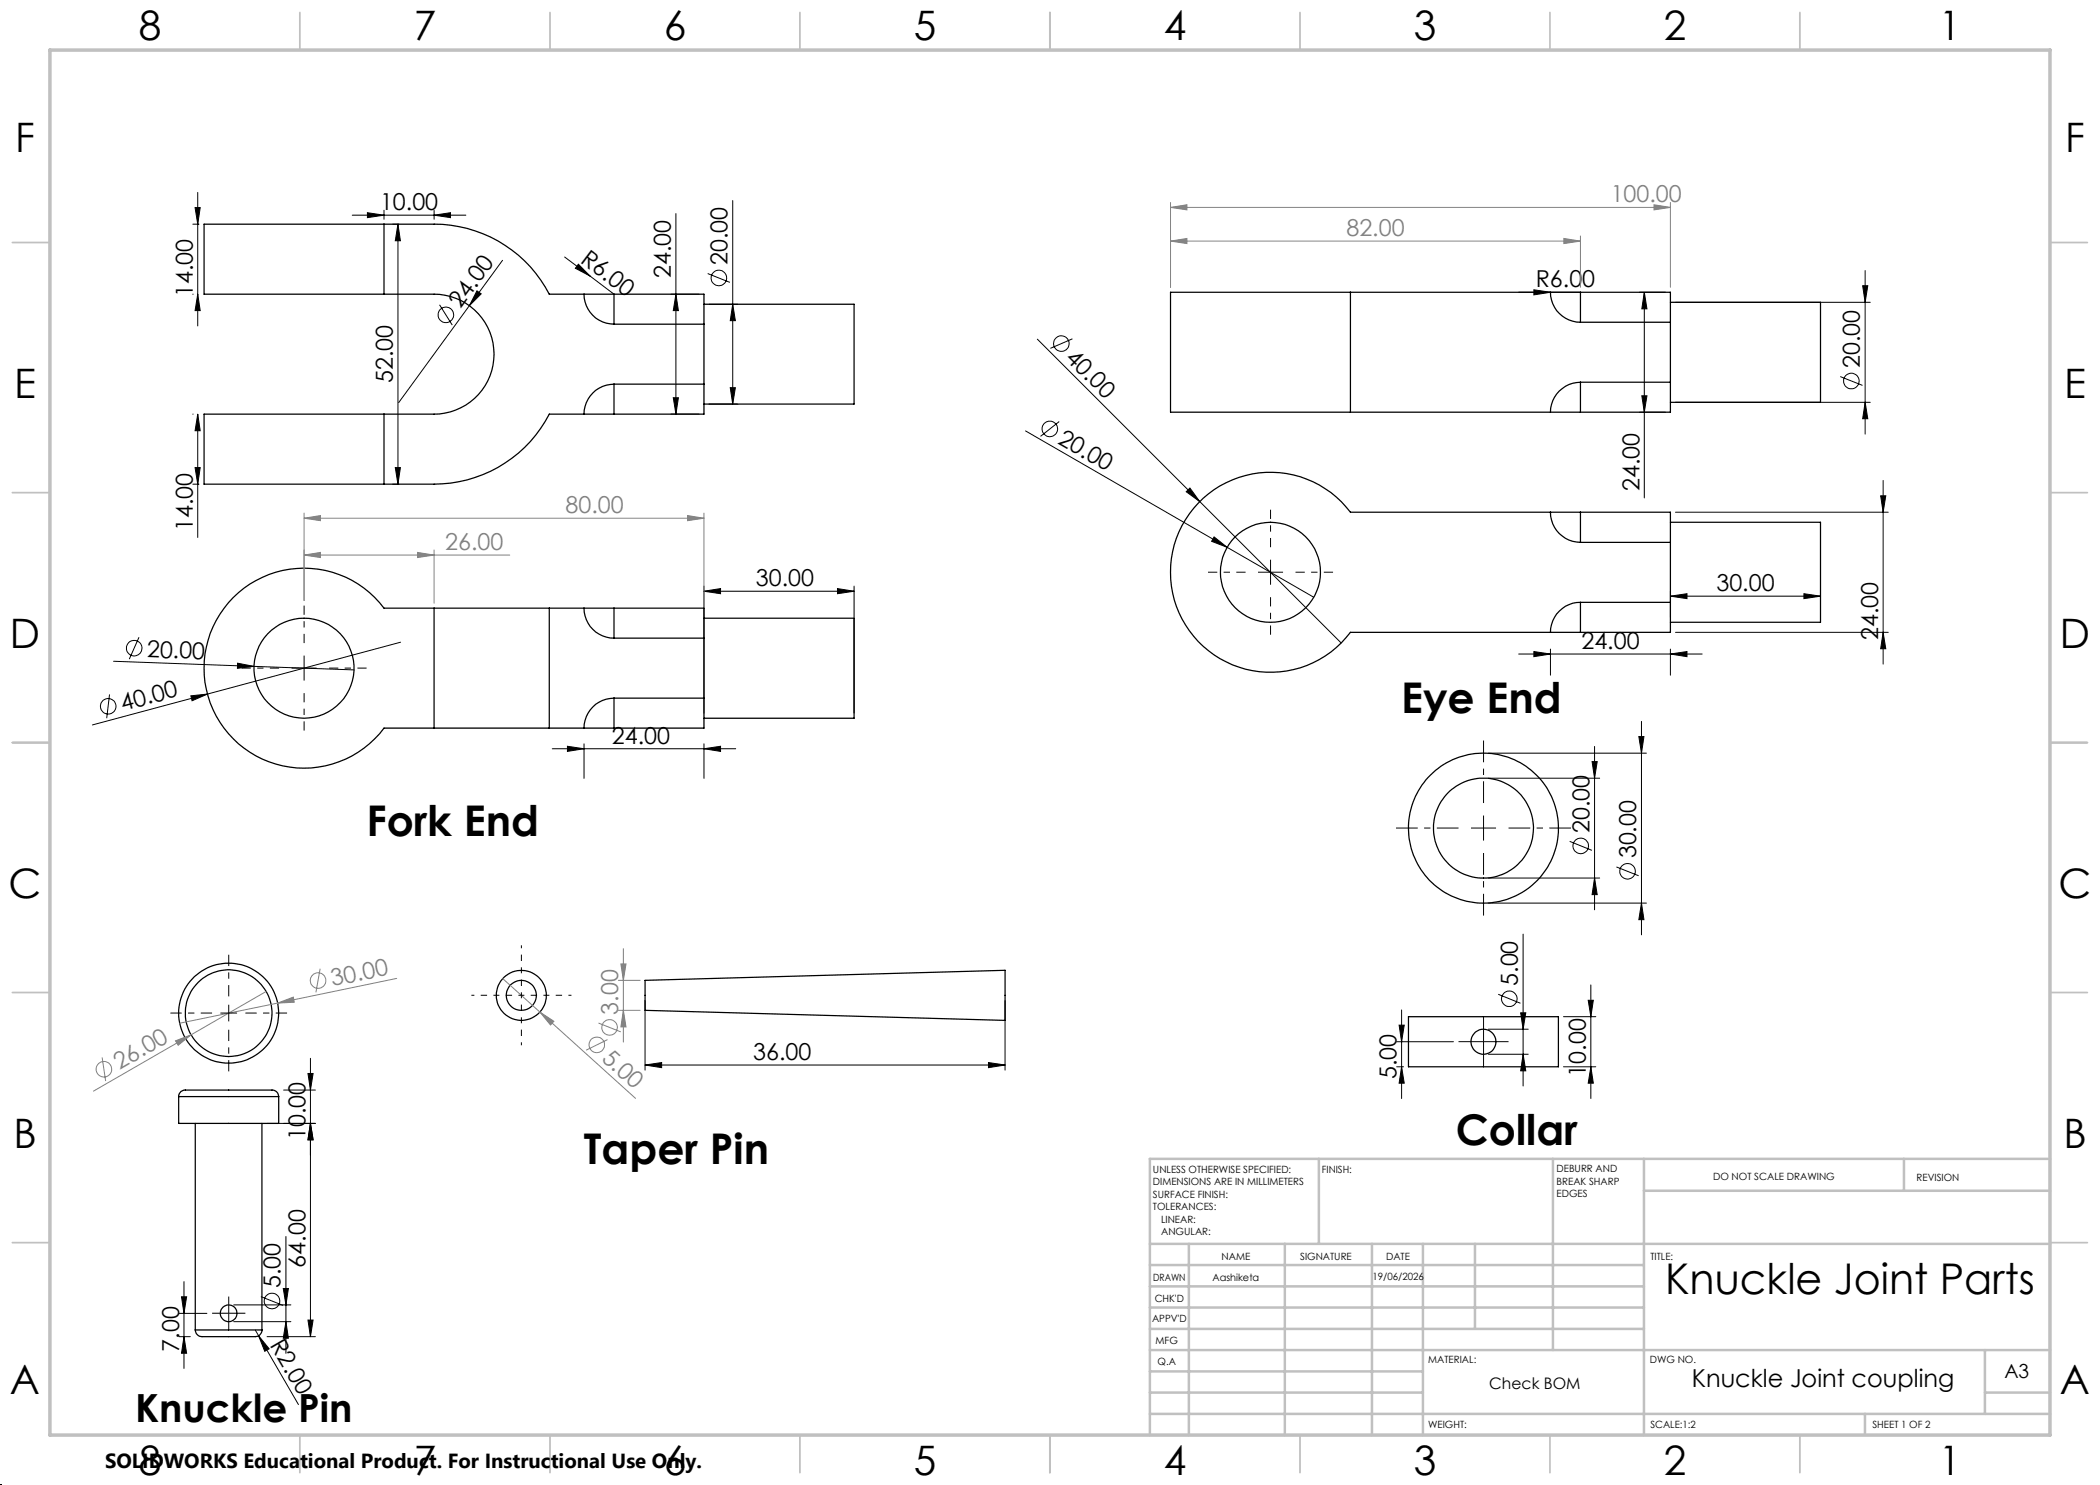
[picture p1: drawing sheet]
<svg xmlns="http://www.w3.org/2000/svg" width="420mm" height="297mm" viewBox="0 0 420 297" stroke-linecap="round" stroke-linejoin="round" font-family="sans-serif">
<g fill="none" stroke="#000" stroke-width=".25">
<path d="M76.8 44.8h-36v14h36M76.8 58.8h10a12 12 0 0 1 12 12 12 12 0 0 1-12 12h-10M76.8 44.8h10a25.9 25.9 0 0 1 23.1 14h6.9M76.8 44.8v14M116.8 58.8a6 6 0 0 0 6 6M116.8 58.8h6M122.8 58.8v6M122.8 58.8h18v6M270.1 58.5h-36v23.9h36M270.1 58.5v23.9M270.1 58.5h40M310.1 58.5a6 6 0 0 0 6 5.9"/>
<path d="M310.1 58.5h6M316.1 58.5h18v5.9M316.1 58.5v5.9M122.8 76.8a6 6 0 0 0-6 6M122.8 76.8v6M122.8 64.8h18M122.8 76.8h18M140.8 76.8v6h-18M140.8 60.9h30v19.9h-30M140.8 64.8v12M316.1 76.4a6 6 0 0 0-6 6M316.1 76.4v6"/>
<path d="M316.1 64.4h18M316.1 76.4h18M334.1 76.4v6h-18M334.1 60.5h30v20h-30M334.1 64.4v12M76.8 82.8h-36v14h36M76.8 82.8v14M116.8 82.8h-6.9a26 26 0 0 1-23.1 14h-10M116.8 82.8h6M270.1 82.4h40M310.1 82.4h6M310.1 102.4a6 6 0 0 0 6 6.1"/>
<path d="M310.1 102.4h-40a20 20 0 0 0-29.5-2.7 20 20 0 0 0 0 29.5 20 20 0 0 0 29.5-2.7h40M310.1 102.4h6M316.1 102.4v6.1M316.1 102.4h18v6.1M316.1 108.5h18M334.1 104.5h30v20h-30M334.1 108.5v12M86.8 121.6h-10a20 20 0 0 0-29.4-2.8 20 20 0 0 0 0 29.6 20 20 0 0 0 29.4-2.8h10M86.8 121.6h23.1M86.8 121.6v24M109.9 121.6h6.9M109.9 121.6v24"/>
<path d="M116.8 121.6a6 6 0 0 0 6 6M116.8 121.6h6M122.8 139.6a6 6 0 0 0-6 6M122.8 139.6v6M122.8 121.6v6M122.8 121.6h18v6M122.8 139.6h18M122.8 127.6h18M140.8 139.6v6h-18M140.8 123.6h30v20h-30M140.8 127.6v12M310.1 126.5h6"/>
<path d="M316.1 120.5a6 6 0 0 0-6 6M316.1 120.5v6M316.1 120.5h18M334.1 120.5v6h-18M86.8 145.6h23.1M109.9 145.6h6.9M116.8 145.6h6M129 196.1l72-2v10l-72-2zM35.7 219.3a1.58 1.58 0 0 1 2.1-1.3h16.4a1.36 1.36 0 0 1 1.5 1.3M35.7 219.3v5.4h20v-5.4M35.7 219.3h20M281.7 203.3h30v10.1h-30z"/>
<path d="M39.1 224.7v41.3M52.4 224.7v41.3M39.1 266a1.82 1.82 0 0 0 2.3 1.3h9.3a1.4 1.4 0 0 0 1.7-1.3M39.1 266h13.3"/>
<circle cx="254.1" cy="114.5" r="10"/>
<circle cx="60.8" cy="133.6" r="10"/>
<circle cx="296.7" cy="165.6" r="10"/>
<circle cx="296.7" cy="165.6" r="15"/>
<circle cx="104.3" cy="199.1" r="5"/>
<circle cx="104.3" cy="199.1" r="3"/>
<circle cx="45.7" cy="202.6" r="8.7"/>
<circle cx="45.7" cy="202.6" r="10"/>
<circle cx="296.7" cy="208.4" r="2.49"/>
<circle cx="45.7" cy="262.7" r="1.66"/>
</g>
<g fill="none" stroke="#000" stroke-width=".2">
<path d="M39.5 38.5v26.7M38.6 44.8h1.2M38.6 58.8h.1M39 41.5h1l-.5 3.3zM39.5 58.8l.5 3.3h-1zM70.4 43h22.8M73.5 42.5l3.3 .5-3.3 .5zM76.8 42v1.8M78.6 44.8h1.2M79.6 44.8l.5 3.4h-1zM79.6 44.8v52M86.8 43l3.3-.5v1z"/>
<path d="M86.8 42v1.8M95.4 58.2l.8 .6-2.3 2.3zM100.5 52.1l-6.6 9M112.9 51.4l5.1 3.8M115.7 52.8l2.3 2.4-2.9-1.5zM118 55.2l4.8 3.6M134.2 58.8h5.6M135.2 58.8l.5 3.3h-1zM135.2 42.7v40.1M141.5 54.7l4.5 1.8M146.5 40.1v40.7M87.9 61l2.6 4"/>
<path d="M93.9 61.1l-14.2 19.4M134.7 79.5h1l-.5 3.3zM141.8 60.9h5.8M146 77.5h1.1l-.6 3.3zM146.5 60.9l.6 3.2h-1.1zM38.6 96.8h1.2M38.6 82.8h.1M39 93.5h1l-.5 3.3zM39.5 82.8l.5 3.3h-1zM39.5 82.8v24.7M78.6 96.8h1.2M79.1 93.5h1l-.5 3.3z"/>
<path d="M134.2 82.8h5.6M141.8 80.8h5.8M140.8 118.2l3.3-.5v1zM140.8 117.2v25.4M140.8 118.2h30M167.5 117.7l3.3 .5-3.3 .5zM170.8 117.2v25.4M21.9 138.9l-.6 4.7M22.7 132.3l48.1 1.7M27.8 127.5l-1.9 4.3M38.2 139.2l3.3-.4-3.1 1.4zM41.5 138.8l-23 6.2"/>
<path d="M47.5 132.6l3.3 .7-3.3 .4zM80.1 128.4l-38.6 10.4M110.5 149.8h36.6M113.5 149.3l3.3 .5-3.3 .5zM116.8 148.8v6.9M140.8 149.8l3.3-.5v1zM140.8 148.8v6.9"/>
<circle cx="143.8" cy="55.6" r="1.56"/>
<circle cx="89.2" cy="63" r="1.56"/>
<circle cx="26.8" cy="129.6" r="1.56"/>
<circle cx="21.6" cy="141.3" r="1.56"/>
</g>
<g fill="none" stroke="#c0c0c0" stroke-width=".35">
<path d="M60 2.5v7.5M110 2.5v7.5M160 2.5v7.5M210 2.5v7.5M260 2.5v7.5M310 2.5v7.5M360 2.5v7.5M2.5 48.5h7.5M410 48.5h7.5M2.5 98.5h7.5M410 98.5h7.5M2.5 148.5h7.5"/>
<path d="M410 148.5h7.5M2.5 198.5h7.5M410 198.5h7.5M2.5 248.5h7.5M410 248.5h7.5M60 287v7.5M110 287v7.5M160 287v7.5M210 287v7.5M260 287v7.5M310 287v7.5M360 287v7.5"/>
</g>
<g fill="none" stroke="#c0c0c0" stroke-width=".5">
<path d="M263.8 231.8v17M310.6 231.8v38.2M328.8 231.8v55.2M328.8 238.2h81.2M380.8 231.8v6.4M410 231.8h-180v55.2M230 248.8h180M230 257.3h98.8M230 253h98.8M237.8 248.8v38.2M257 248.8v38.2M274.4 248.8v38.2"/>
<path d="M284.6 248.8v38.2M295 248.8v17M230 265.8h98.8M230 261.5h98.8M230 278.5h54.6M230 274.3h54.6M230 270h180M397 278.5h13M397 270v12.8M230 282.8h180M373 282.8v4.2"/>
</g>
<path d="M10 10h400v277h-400z" fill="none" stroke="#c0c0c0" stroke-width=".7"/>
<g fill="#000">
<path d="M39 41.5h1l-.5 3.3zM39.5 58.8l.5 3.3h-1zM73.5 42.5l3.3 .5-3.3 .5zM79.6 44.8l.5 3.4h-1zM86.8 43l3.3-.5v1zM115.7 52.8l2.3 2.4-2.9-1.5zM135.2 58.8l.5 3.3h-1zM95.4 58.2l.8 .6-2.3 2.3zM146.5 60.9l.6 3.2h-1.1zM39.5 82.8l.5 3.3h-1zM39 93.5h1l-.5 3.3zM79.1 93.5h1l-.5 3.3z"/>
<path d="M134.7 79.5h1l-.5 3.3zM146 77.5h1.1l-.6 3.3zM140.8 118.2l3.3-.5v1zM167.5 117.7l3.3 .5-3.3 .5zM38.2 139.2l3.3-.4-3.1 1.4zM47.5 132.6l3.3 .7-3.3 .4zM113.5 149.3l3.3 .5-3.3 .5zM140.8 149.8l3.3-.5v1z"/>
</g>
<path d="M60.8 103.6l3.3-.5v1zM60.8 102.6v17.5M60.8 103.6h80M140.8 102.6v18" fill="none" stroke="#808080" stroke-width=".2"/>
<path d="M60.8 103.6l3.3-.5v1z" fill="#808080"/>
<path d="M137.5 103.1l3.3 .5-3.3 .5z" fill="none" stroke="#808080" stroke-width=".2"/>
<path d="M137.5 103.1l3.3 .5-3.3 .5z" fill="#808080"/>
<path d="M60.8 111l3.3-.5v1zM60.8 110v10.1M60.8 111h41.2M86.8 110v10.6" fill="none" stroke="#808080" stroke-width=".2"/>
<path d="M60.8 111l3.3-.5v1z" fill="#808080"/>
<path d="M83.5 110.5l3.3 .5-3.3 .5z" fill="none" stroke="#808080" stroke-width=".2"/>
<path d="M83.5 110.5l3.3 .5-3.3 .5z" fill="#808080"/>
<g fill="none" stroke="#000" stroke-width=".2">
<path d="M303.7 58.5h12.4M306.8 58l3.3 .5-3.3 .5zM327.9 58.5h5.2M328.9 58.5l.5 3.3h-1zM328.9 58.5v41.1M372.5 57.1h1.1l-.6 3.4zM373 54.1v32.7M328.4 79.2h1l-.5 3.2zM335.1 60.5h39M368.1 75.3l4.4 1.8M327.9 82.4h5.2M335.1 80.5h39"/>
<path d="M373 80.5l.6 3.2h-1.1z"/>
<circle cx="370.3" cy="76.2" r="1.55"/>
</g>
<path d="M60.8 133.6v-2.5M60.8 133.6h-2.5M60.8 133.6v2.5M60.8 133.6h2.5" fill="none" stroke="#000" stroke-width=".2" stroke-dasharray="15.2 1.3 1.3 1.3" stroke-linecap="butt"/>
<path d="M55.8 133.6h-7.5M60.8 128.6v-7.5M60.8 138.6v7.5M65.8 133.6h7.5" fill="none" stroke="#000" stroke-width=".2" stroke-dasharray="15.2 1.3 1.3 1.3" stroke-dashoffset="13.4" stroke-linecap="butt"/>
<path d="M0 297h.1" fill="none" stroke="#000" stroke-width=".2" stroke-dasharray="1.3 .6"/>
<path d="M306.8 58l3.3 .5-3.3 .5zM328.9 58.5l.5 3.3h-1zM372.5 57.1h1.1l-.6 3.4zM328.4 79.2h1l-.5 3.2zM373 80.5l.6 3.2h-1.1z" fill="#000"/>
<path d="M234.1 41.5l3.3-.5v1zM234.1 40.5v17M234.1 41.5h100M334.1 40.5v17" fill="none" stroke="#808080" stroke-width=".2"/>
<path d="M234.1 41.5l3.3-.5v1z" fill="#808080"/>
<path d="M330.8 41l3.3 .5-3.3 .5z" fill="none" stroke="#808080" stroke-width=".2"/>
<path d="M330.8 41l3.3 .5-3.3 .5z" fill="#808080"/>
<path d="M234.1 48.2l3.3-.5v1zM234.1 47.2v10.3M234.1 48.2h82M316.1 47.2v10.3" fill="none" stroke="#808080" stroke-width=".2"/>
<path d="M234.1 48.2l3.3-.5v1z" fill="#808080"/>
<path d="M312.8 47.7l3.3 .5-3.3 .5z" fill="none" stroke="#808080" stroke-width=".2"/>
<path d="M312.8 47.7l3.3 .5-3.3 .5z" fill="#808080"/>
<g fill="none" stroke="#000" stroke-width=".2">
<path d="M207.5 67.8l32.5 32.5M214.5 67.8l-4.4 1.9M205.1 86.2l40.3 23.3M211.8 84.3l-3.7 3M238 97.6l2 2.7-2.8-1.9zM376.1 99.2h1.1l-.6 3.2zM376.6 96.1v36.7M240 100.3l28.2 28.3M242.8 107.4l2.6 2.1-3.1-1.2zM245.4 109.5l17.3 9.9M334.1 119.2l3.3-.5v1zM334.1 118.2v5.3"/>
<path d="M334.1 119.2h30M335.1 102.4h42.5M360.8 118.7l3.3 .5-3.3 .5zM364.1 118.2v5.3M303.7 130.8h36.7M306.8 130.3l3.3 .5-3.3 .5zM310.1 129.8v5.2M334.1 130.8l3.3-.5v1zM334.1 129.8v5.2M335.1 126.5h42.5M376.6 126.5l.6 3.2h-1.1z"/>
<circle cx="212.3" cy="68.7" r="1.55"/>
<circle cx="210" cy="85.8" r="1.56"/>
</g>
<path d="M0 297h.1" fill="none" stroke="#000" stroke-width=".2" stroke-dasharray="1.3 .6"/>
<path d="M238 97.6l2 2.7-2.8-1.9zM242.8 107.4l2.6 2.1-3.1-1.2zM334.1 119.2l3.3-.5v1zM360.8 118.7l3.3 .5-3.3 .5zM376.1 99.2h1.1l-.6 3.2zM306.8 130.3l3.3 .5-3.3 .5zM334.1 130.8l3.3-.5v1zM376.6 126.5l.6 3.2h-1.1z" fill="#000"/>
<g fill="none" stroke="#808080" stroke-width=".2">
<path d="M64 193.7l-.8 4.8M79.3 195.7l-23.8 4.9M55.5 200.6l3.2-1.2 .1 1zM55.5 200.6l-19.6 4"/>
<circle cx="63.6" cy="196.1" r="1.57"/>
</g>
<path d="M254.1 114.4v-2.5M254.1 114.4h-2.5M254.1 114.4v2.5M254.1 114.4h2.5" fill="none" stroke="#000" stroke-width=".2" stroke-dasharray="15.2 1.3 1.3 1.3" stroke-linecap="butt"/>
<path d="M249.1 114.4h-7.5M254.1 109.4v-7.5M254.1 119.4v7.5M259.1 114.4h7.5" fill="none" stroke="#000" stroke-width=".2" stroke-dasharray="15.2 1.3 1.3 1.3" stroke-dashoffset="13.4" stroke-linecap="butt"/>
<path d="M55.5 200.6l3.2-1.2 .1 1z" fill="#808080"/>
<g fill="none" stroke="#808080" stroke-width=".2">
<path d="M53.2 198.3l-15 8.7M20.4 211.5l.7 4.7M35.1 208.2l3.1-1.2-2.6 2.1zM38.2 207l-19.5 11.2"/>
<circle cx="20.8" cy="213.9" r="1.55"/>
</g>
<path d="M35.1 208.2l3.1-1.2-2.6 2.1z" fill="#808080"/>
<g fill="none" stroke="#000" stroke-width=".2">
<path d="M297.7 150.6h31.6M297.7 155.6h22.2M318.4 152.3h1l-.5 3.3zM318.9 149.3v32.7M327.8 147.3h1l-.5 3.3zM328.3 144.3v42.7M297.7 175.6h22.2M313.9 168.3l4.5 1.8M318.9 175.6l.5 3.3h-1zM323.3 173.4l4.4 1.8M297.7 180.6h31.6M299.6 198.9l4.5 1.8"/>
<path d="M304.6 186.8v30.4M318.2 197v22.7M328.3 180.6l.5 3.3h-1zM56.7 218h6.4M61.6 214.7h1l-.5 3.3zM62.1 211.7v55.6M129 213l3.3-.5v1zM129 200.1v13.9M129 213h72M197.7 212.5l3.3 .5-3.3 .5zM201 200.1v13.9M279.3 213.4h1.4"/>
<path d="M279.3 208.3h11.4M279.8 205h1l-.5 3.3zM280.3 213.4l.5 3.2h-1zM280.3 202v17.7M297.7 210.9h7.9M297.7 205.8h7.9M304.1 202.6h1.1l-.6 3.2zM304.6 210.9l.6 3.3h-1.1zM312.7 213.4h6.5M312.7 203.3h6.5M317.6 200.1h1.1l-.5 3.2zM318.2 213.4l.5 3.2h-1.1z"/>
<path d="M53.4 224.7h9.7M62.1 224.7l.5 3.3h-1zM36.3 259.4h1l-.5 3.3zM36.8 256.3v17.4M52.2 259.3l4.4 1.8M56.7 257.7h1l-.5 3.3zM57.2 247.3v23.4M35.8 267.3h2.3M35.8 262.7h5.6M36.8 267.3l.5 3.3h-1zM46.7 264.3h11.5M46.7 261h11.5"/>
<path d="M51 266l.7 1.2M51.7 267.2l2.1 2.6-.8 .5zM51.7 267.2l8 13.7M53.4 267.3h9.7M57.2 264.3l.5 3.3h-1zM61.6 264h1l-.5 3.3z"/>
<circle cx="316.2" cy="169.2" r="1.55"/>
<circle cx="325.5" cy="174.3" r="1.55"/>
<circle cx="301.9" cy="199.7" r="1.55"/>
<circle cx="54.4" cy="260.2" r="1.55"/>
</g>
<g fill="none" stroke="#000" stroke-width=".2" stroke-dasharray="15.2 1.3 1.3 1.3" stroke-linecap="butt">
<path d="M296.7 165.6v-2.5M296.7 165.6h-2.5M296.7 165.6v2.5M296.7 165.6h2.5M45.7 202.6v-1.7M45.7 202.6h-1.6M45.7 202.6v1.7M45.7 202.6h1.7M294.2 208.3h-2.5M296.7 208.3v-2.5M296.7 208.3h-2.5M296.7 208.3v2.5"/>
<path d="M296.7 208.3h2.5M296.7 205.8v-2.5M296.7 210.8v2.5M299.2 208.3h2.5M44.1 262.6h-1.7M45.7 262.6v-1.6M45.7 262.6h-1.6M45.7 262.6v1.7M45.7 262.6h1.7M45.7 261v-1.7M45.7 264.3v1.7M47.4 262.6h1.7"/>
</g>
<path d="M45.7 199.3v-8.4M42.4 202.6h-8.3M45.7 205.9v8.4M49.1 202.6h8.3" fill="none" stroke="#000" stroke-width=".2" stroke-dasharray="15.2 1.3 1.3 1.3" stroke-dashoffset="13" stroke-linecap="butt"/>
<g fill="#000">
<path d="M318.4 152.3h1l-.5 3.3zM327.8 147.3h1l-.5 3.3zM318.9 175.6l.5 3.3h-1zM328.3 180.6l.5 3.3h-1zM61.6 214.7h1l-.5 3.3zM129 213l3.3-.5v1zM197.7 212.5l3.3 .5-3.3 .5zM279.8 205h1l-.5 3.3zM280.3 213.4l.5 3.2h-1zM304.6 210.9l.6 3.3h-1.1zM304.1 202.6h1.1l-.6 3.2zM318.2 213.4l.5 3.2h-1.1z"/>
<path d="M317.6 200.1h1.1l-.5 3.2zM62.1 224.7l.5 3.3h-1zM36.3 259.4h1l-.5 3.3zM36.8 267.3l.5 3.3h-1zM51.7 267.2l2.1 2.6-.8 .5zM57.2 264.3l.5 3.3h-1zM56.7 257.7h1l-.5 3.3zM61.6 264h1l-.5 3.3z"/>
</g>
<path d="M291.7 165.6h-12.5M296.7 160.6v-12.5M296.7 170.6v12.5M301.7 165.6h12.5" fill="none" stroke="#000" stroke-width=".2" stroke-dasharray="15.2 1.3 1.3 1.3" stroke-dashoffset="10.9" stroke-linecap="butt"/>
<g fill="none" stroke="#808080" stroke-width=".2">
<path d="M123.7 196.1h4.3M124.2 192.8h1l-.5 3.3zM124.7 189.7v18.7M119.7 204.6l4.4 1.8M123.7 202.1h4.3"/>
<circle cx="121.9" cy="205.5" r="1.55"/>
</g>
<path d="M124.2 192.8h1l-.5 3.3z" fill="#808080"/>
<path d="M124.7 202.1l.5 3.3h-1z" fill="none" stroke="#808080" stroke-width=".2"/>
<path d="M124.7 202.1l.5 3.3h-1z" fill="#808080"/>
<g fill="none" stroke="#808080" stroke-width=".2">
<path d="M100.5 195.7l7.5 6.7M108 202.4l2.8 1.9-.7 .7zM108 202.4l19.1 17.3M121.5 207.9l-4.3 2.1"/>
<circle cx="119.4" cy="209" r="1.55"/>
</g>
<path d="M108 202.4l2.8 1.9-.7 .7z" fill="#808080"/>
<path d="M99.3 199.1h-5M104.3 199.1v-5M104.3 199.1h-5M104.3 199.1v5M104.3 199.1h5M104.3 194.1v-5M109.3 199.1h5M104.3 204.1v5" fill="none" stroke="#000" stroke-width=".2" stroke-dasharray="15.2 1.3 1.3 1.3" stroke-dashoffset="14.6" stroke-linecap="butt"/>
<g font-size="8.5">
<text x="280.2" y="142.7">Eye End</text>
<text x="73.3" y="167.1">Fork End</text>
<text x="116.8" y="232.8">Taper Pin</text>
<text x="291.2" y="229.1">Collar</text>
<text x="333.1" y="258.8">Knuckle Joint Parts</text>
</g>
<g font-size="8.1">
<text x="27.7" y="8">8</text>
<text x="82.7" y="8">7</text>
<text x="132.7" y="8">6</text>
<text x="182.7" y="8">5</text>
<text x="232.7" y="8">4</text>
<text x="282.7" y="8">3</text>
<text x="332.7" y="8">2</text>
<text x="387.7" y="8">1</text>
<text x="3" y="30.4">F</text>
<text x="413" y="30.4">F</text>
<text x="2.8" y="79.6">E</text>
<text x="412.8" y="79.6">E</text>
<text x="2" y="129.6">D</text>
<text x="412" y="129.6">D</text>
<text x="1.7" y="179.6">C</text>
<text x="411.7" y="179.6">C</text>
<text x="2.7" y="229.6">B</text>
<text x="412.7" y="229.6">B</text>
<text x="2" y="278.9">A</text>
<text x="412" y="278.9">A</text>
<text x="27.7" y="295">8</text>
<text x="82.7" y="295">7</text>
<text x="132.7" y="295">6</text>
<text x="182.7" y="295">5</text>
<text x="232.7" y="295">4</text>
<text x="282.7" y="295">3</text>
<text x="332.7" y="295">2</text>
<text x="387.7" y="295">1</text>
</g>
<text font-size="7.8" x="27" y="284.3">Knuckle Pin</text>
<text font-size="4.9" x="338.4" y="277.3">Knuckle Joint coupling</text>
<g font-size="4.7" fill="#808080">
<text x="322.1" y="40.4">100.00</text>
<text x="269.3" y="47.2">82.00</text>
<text x="113.1" y="102.6">80.00</text>
<text x="89" y="110">26.00</text>
<text x="66.5" y="197.2" transform="rotate(-12 66.5 197.2)">30.00</text>
<text x="123.6" y="202.9" transform="rotate(-90 123.6 202.9)">3.00</text>
<text x="23.9" y="214" transform="rotate(-30 23.9 214)">26.00</text>
<text x="120.1" y="211.9" transform="rotate(42 120.1 211.9)">5.00</text>
</g>
<g font-size="4.7">
<text x="76" y="42">10.00</text>
<text x="115.9" y="52.3" transform="rotate(37 115.9 52.3)">R6.00</text>
<text x="145.5" y="53" transform="rotate(-90 145.5 53)">20.00</text>
<text x="38.5" y="59.4" transform="rotate(-90 38.5 59.4)">14.00</text>
<text x="134.2" y="55.6" transform="rotate(-90 134.2 55.6)">24.00</text>
<text x="307.2" y="57.4">R6.00</text>
<text x="92.1" y="61.9" transform="rotate(-54 92.1 61.9)">24.00</text>
<text x="212.9" y="71.7" transform="rotate(45 212.9 71.7)">40.00</text>
<text x="78.6" y="76.6" transform="rotate(-90 78.6 76.6)">52.00</text>
<text x="372" y="73.6" transform="rotate(-90 372 73.6)">20.00</text>
<text x="211.4" y="88.5" transform="rotate(30 211.4 88.5)">20.00</text>
<text x="327.9" y="98.3" transform="rotate(-90 327.9 98.3)">24.00</text>
<text x="38.5" y="106.2" transform="rotate(-90 38.5 106.2)">14.00</text>
<text x="151.2" y="117.2">30.00</text>
<text x="343.3" y="118.2">30.00</text>
<text x="29.4" y="131.4" transform="rotate(2 29.4 131.4)">20.00</text>
<text x="316.3" y="129.8">24.00</text>
<text x="375.6" y="128" transform="rotate(-90 375.6 128)">24.00</text>
<text x="24.6" y="142.2" transform="rotate(-15 24.6 142.2)">40.00</text>
<text x="122.4" y="148.7">24.00</text>
<text x="317.9" y="166.6" transform="rotate(-90 317.9 166.6)">20.00</text>
<text x="327.2" y="171.7" transform="rotate(-90 327.2 171.7)">30.00</text>
<text x="303.6" y="197.2" transform="rotate(-90 303.6 197.2)">5.00</text>
<text x="150.6" y="212">36.00</text>
<text x="279.3" y="215.9" transform="rotate(-90 279.3 215.9)">5.00</text>
<text x="317.2" y="215.3" transform="rotate(-90 317.2 215.3)">10.00</text>
<text x="61.1" y="228" transform="rotate(-90 61.1 228)">10.00</text>
<text x="56.1" y="257.6" transform="rotate(-90 56.1 257.6)">5.00</text>
<text x="61.1" y="253.5" transform="rotate(-90 61.1 253.5)">64.00</text>
<text x="53.9" y="269" transform="rotate(60 53.9 269)">R2.00</text>
<text x="35.8" y="270.4" transform="rotate(-90 35.8 270.4)">7.00</text>
</g>
<text font-size="4.1" x="21" y="293.7">SOLIDWORKS Educational Product. For Instructional Use Only.</text>
<text font-size="3.9" x="400.9" y="275.5">A3</text>
<text font-size="3.2" x="297.9" y="277.9">Check BOM</text>
<g font-size="2">
<text x="230.6" y="234.6">UNLESS OTHERWISE SPECIFIED:</text>
<text x="230.6" y="237.1">DIMENSIONS ARE IN MILLIMETERS</text>
<text x="230.6" y="239.6">SURFACE FINISH:</text>
<text x="264.4" y="234.6">FINISH:</text>
<text x="311.3" y="234.5">DEBURR AND</text>
<text x="311.3" y="237">BREAK SHARP</text>
<text x="311.3" y="239.5">EDGES</text>
<text x="342.6" y="236">DO NOT SCALE DRAWING</text>
<text x="383.3" y="236.2">REVISION</text>
<text x="230.6" y="242.1">TOLERANCES:</text>
<text x="232.2" y="244.6">LINEAR:</text>
<text x="232.2" y="247.1">ANGULAR:</text>
<text x="244.3" y="252">NAME</text>
<text x="260" y="251.9">SIGNATURE</text>
<text x="277.2" y="251.9">DATE</text>
<text x="330.1" y="251.9">TITLE:</text>
<text x="230.6" y="256.1">DRAWN</text>
<text x="242.5" y="256.1">Aashiketa</text>
<text x="274.5" y="255.9">19/06/2026</text>
<text x="230.9" y="260.3">CHK'D</text>
<text x="230.4" y="264.4">APPV'D</text>
<text x="231.1" y="268.8">MFG</text>
<text x="231.5" y="273">Q.A</text>
<text x="285.6" y="272.5">MATERIAL:</text>
<text x="330" y="272.5">DWG NO.</text>
<text x="285.6" y="285.5">WEIGHT:</text>
<text x="330.1" y="285.6">SCALE:1:2</text>
<text x="374.5" y="285.6">SHEET 1 OF 2</text>
</g>
</svg>
